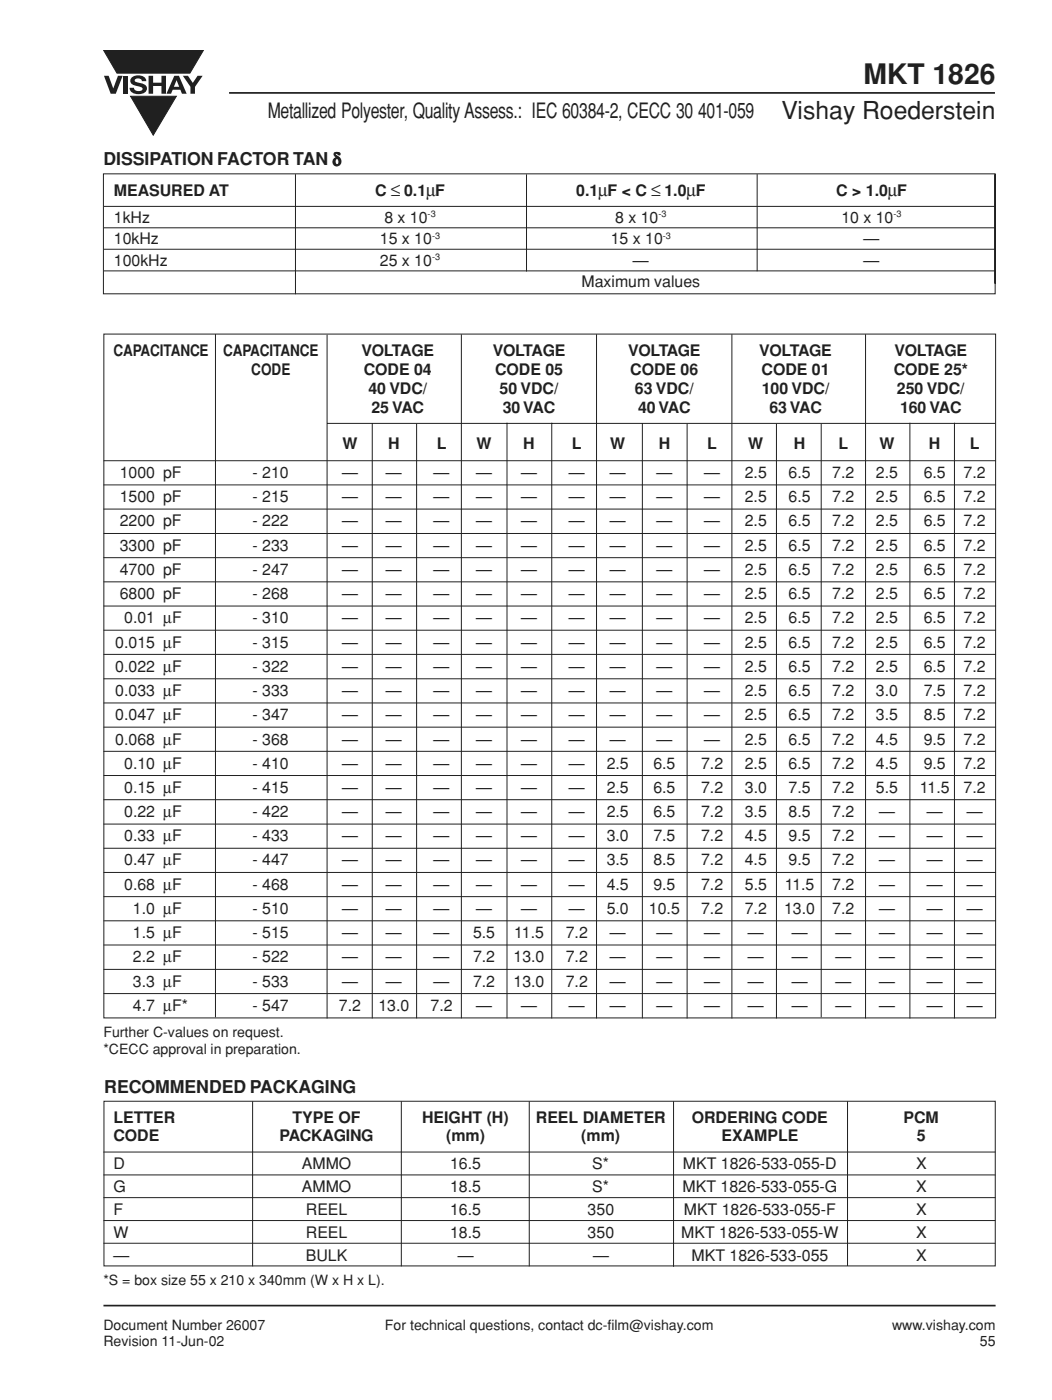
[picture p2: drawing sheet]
<svg xmlns="http://www.w3.org/2000/svg" width="210mm" height="279mm" viewBox="0 0 210 279" stroke-linecap="round" stroke-linejoin="round" font-family="sans-serif">
<path d="M45.7 18.5h152.8M20.6 260.6h178.1" fill="none" stroke="#231f20" stroke-width=".34"/>
<g fill="#231f20">
<path d="M20.7 15.1h1l.9 2.5 .9-2.5h1l-1.4 3.6h-1z"/>
<path d="M24.6 15.1h.9v3.6h-.9z"/>
<path d="M26.3 15.4a2.07 2.07 0 0 1 2.8 .4l.1 .4h-.9a.78 .78 0 0 0-.7-.6 .78 .78 0 0 0-.7 .5l.2 .2 1 .3a1.07 1.07 0 0 1 1.2 1 1.07 1.07 0 0 1-1.1 1.1 1.71 1.71 0 0 1-2.3-1.2h.8a.95 .95 0 0 0 .8 .7 .95 .95 0 0 0 .9-.5 1.29 1.29 0 0 0-1.2-.6 1.03 1.03 0 0 1-1-.5 1.03 1.03 0 0 1 .1-1.2z"/>
<path d="M29.6 15.1h1v1.4h1.6v-1.4h.9v3.6h-.9v-1.5h-1.6v1.5h-1z"/>
<path d="M36.5 15.1h1l1 1.4 .9-1.4h1l-1.5 2.2v1.4h-.9v-1.4z"/>
<path d="M20.7 10.1h19.9l-2.7 4.5h-14.6z"/>
<path d="M34.8 15.1h.9l1.5 3.6h-.9l-.3-.8h-1.5l-.4 .8h-.9zM35.2 16l-.5 1.3h1.1z"/>
</g>
<path d="M20.7 10.1h19.9l-2.7 4.5h-14.6z" fill="none" stroke="#231f20" stroke-width=".2"/>
<path d="M26.1 19.2h9.1l-4.6 7.8z" fill="#231f20"/>
<g fill="none" stroke="#231f20" stroke-width=".2">
<path d="M26.1 19.2h9.1l-4.6 7.8zM20.6 34.7h178v23.9h-178zM59 34.8v23.9M105.1 34.8v19.4M151.1 34.8v19.3M198.6 34.7v21.9M20.7 41.2h178M20.7 45.5h178M20.7 49.7h178M20.7 54.1h178M20.7 66.7h178v136.5h-178zM43 66.7v136.3"/>
<path d="M65.3 66.8v136.4M92.1 66.7v136.5M119 66.7v136.5M146 66.7v136.5M172.7 66.7v136.5M20.6 91.9h178.1M20.6 96.8h178.1M65.3 84.5h133.3M74.3 84.6v118.6M83.1 84.6v118.6M101.2 84.4v118.8M110.1 84.4v118.8"/>
<path d="M128.2 84.6v118.6M137.1 84.6v118.6M154.9 84.6v118.6M163.9 84.6v118.4M181.6 84.4v118.8M190.4 84.4v118.8M20.6 101.6h178.1M20.6 106.5h178.1M20.6 111.3h178.1M20.6 116.1h178.1M20.6 120.9h178.1M20.6 125.8h178.1"/>
<path d="M20.6 130.6h178.1M20.6 135.5h178.1M20.6 140.3h178.1M20.6 145.1h178.1M20.6 149.9h178.1M20.6 154.8h178.1M20.6 159.6h178.1M20.6 164.5h178.1M20.6 169.3h178.1M20.6 174.1h178.1M20.6 178.9h178.1M20.6 183.8h178.1"/>
<path d="M20.6 188.6h178.1M20.6 193.5h178.1M20.6 198.3h178.1M20.7 219.8h177.9v32.8h-177.9zM50.4 219.8v32.9M80.1 219.8v32.9M105.6 219.8v32.9M134.4 219.8v33M169.1 219.8v32.8M20.6 229.9h178M20.6 234.5h178M20.6 239h178"/>
<path d="M20.6 243.6h178M20.6 248.1h178"/>
</g>
<text font-size="5.6" fill="#231f20" x="172.3" y="16.7">MKT 1826</text>
<text font-size="4.9" fill="#231f20" x="155.9" y="23.8">Vishay Roederstein</text>
<text font-size="4.2" fill="#231f20" x="53.4" y="23.5">Metallized Polyester, Quality Assess.: IEC 60384-2, CECC 30 401-059</text>
<g font-size="3.5" fill="#231f20">
<text x="20.6" y="33">DISSIPATION FACTOR TAN δ</text>
<text x="20.8" y="218.1">RECOMMENDED PACKAGING</text>
</g>
<g font-size="3.2" fill="#231f20">
<text x="22.7" y="39.2">MEASURED AT</text>
<text x="74.8" y="39.2">C ≤ 0.1µF</text>
<text x="115" y="39.2">0.1µF &lt; C ≤ 1.0µF</text>
<text x="166.9" y="39.2">C &gt; 1.0µF</text>
<text x="22.7" y="44.4">1kHz</text>
<text x="76.7" y="44.4">8 x 10</text>
<text x="122.7" y="44.4">8 x 10</text>
<text x="167.9" y="44.4">10 x 10</text>
<text x="22.7" y="48.7">10kHz</text>
<text x="22.7" y="53">100kHz</text>
<text x="75.8" y="48.7">15 x 10</text>
<text x="75.8" y="53">25 x 10</text>
<text x="121.9" y="48.7">15 x 10</text>
<text x="126.3" y="53">—</text>
<text x="172.3" y="48.7">—</text>
<text x="172.3" y="53">—</text>
<text x="116" y="57.3">Maximum values</text>
<text x="22.6" y="71">CAPACITANCE</text>
<text x="44.5" y="71">CAPACITANCE</text>
<text x="72.2" y="71">VOLTAGE</text>
<text x="98.3" y="71">VOLTAGE</text>
<text x="125.3" y="71">VOLTAGE</text>
<text x="151.5" y="71">VOLTAGE</text>
<text x="178.5" y="71">VOLTAGE</text>
<text x="50.1" y="74.8">CODE</text>
<text x="72.6" y="74.8">CODE 04</text>
<text x="98.8" y="74.8">CODE 05</text>
<text x="125.8" y="74.8">CODE 06</text>
<text x="152" y="74.8">CODE 01</text>
<text x="178.3" y="74.8">CODE 25*</text>
<text x="73.5" y="78.7">40 VDC/</text>
<text x="74.2" y="82.5">25 VAC</text>
<text x="99.7" y="78.7">50 VDC/</text>
<text x="100.3" y="82.5">30 VAC</text>
<text x="126.7" y="78.7">63 VDC/</text>
<text x="127.3" y="82.5">40 VAC</text>
<text x="152" y="78.7">100 VDC/</text>
<text x="153.5" y="82.5">63 VAC</text>
<text x="179" y="78.7">250 VDC/</text>
<text x="179.6" y="82.5">160 VAC</text>
<text x="68.4" y="89.6">W</text>
<text x="77.5" y="89.6">H</text>
<text x="87.1" y="89.6">L</text>
<text x="95.1" y="89.6">W</text>
<text x="104.4" y="89.6">H</text>
<text x="114.1" y="89.6">L</text>
<text x="121.8" y="89.6">W</text>
<text x="131.4" y="89.6">H</text>
<text x="141.1" y="89.6">L</text>
<text x="149.3" y="89.6">W</text>
<text x="158.4" y="89.6">H</text>
<text x="167.3" y="89.6">L</text>
<text x="175.5" y="89.6">W</text>
<text x="185.4" y="89.6">H</text>
<text x="193.5" y="89.6">L</text>
<text x="23.9" y="95.4">1000 pF</text>
<text x="50.4" y="95.4">- 210</text>
<text x="68.3" y="95.4">—</text>
<text x="77" y="95.4">—</text>
<text x="86.5" y="95.4">—</text>
<text x="95" y="95.4">—</text>
<text x="104" y="95.4">—</text>
<text x="113.5" y="95.4">—</text>
<text x="121.7" y="95.4">—</text>
<text x="131" y="95.4">—</text>
<text x="140.5" y="95.4">—</text>
<text x="148.6" y="95.4">2.5</text>
<text x="157.3" y="95.4">6.5</text>
<text x="166.1" y="95.4">7.2</text>
<text x="174.8" y="95.4">2.5</text>
<text x="184.3" y="95.4">6.5</text>
<text x="192.3" y="95.4">7.2</text>
<text x="23.9" y="100.2">1500 pF</text>
<text x="50.4" y="100.2">- 215</text>
<text x="68.3" y="100.2">—</text>
<text x="77" y="100.2">—</text>
<text x="86.5" y="100.2">—</text>
<text x="95" y="100.2">—</text>
<text x="104" y="100.2">—</text>
<text x="113.5" y="100.2">—</text>
<text x="121.7" y="100.2">—</text>
<text x="131" y="100.2">—</text>
<text x="140.5" y="100.2">—</text>
<text x="148.6" y="100.2">2.5</text>
<text x="157.3" y="100.2">6.5</text>
<text x="166.1" y="100.2">7.2</text>
<text x="174.8" y="100.2">2.5</text>
<text x="184.3" y="100.2">6.5</text>
<text x="192.3" y="100.2">7.2</text>
<text x="23.9" y="105.1">2200 pF</text>
<text x="50.4" y="105.1">- 222</text>
<text x="68.3" y="105.1">—</text>
<text x="77" y="105.1">—</text>
<text x="86.5" y="105.1">—</text>
<text x="95" y="105.1">—</text>
<text x="104" y="105.1">—</text>
<text x="113.5" y="105.1">—</text>
<text x="121.7" y="105.1">—</text>
<text x="131" y="105.1">—</text>
<text x="140.5" y="105.1">—</text>
<text x="148.6" y="105.1">2.5</text>
<text x="157.3" y="105.1">6.5</text>
<text x="166.1" y="105.1">7.2</text>
<text x="174.8" y="105.1">2.5</text>
<text x="184.3" y="105.1">6.5</text>
<text x="192.3" y="105.1">7.2</text>
<text x="23.9" y="109.9">3300 pF</text>
<text x="50.4" y="109.9">- 233</text>
<text x="68.3" y="109.9">—</text>
<text x="77" y="109.9">—</text>
<text x="86.5" y="109.9">—</text>
<text x="95" y="109.9">—</text>
<text x="104" y="109.9">—</text>
<text x="113.5" y="109.9">—</text>
<text x="121.7" y="109.9">—</text>
<text x="131" y="109.9">—</text>
<text x="140.5" y="109.9">—</text>
<text x="148.6" y="109.9">2.5</text>
<text x="157.3" y="109.9">6.5</text>
<text x="166.1" y="109.9">7.2</text>
<text x="174.8" y="109.9">2.5</text>
<text x="184.3" y="109.9">6.5</text>
<text x="192.3" y="109.9">7.2</text>
<text x="23.9" y="114.7">4700 pF</text>
<text x="23.9" y="119.6">6800 pF</text>
<text x="50.4" y="114.7">- 247</text>
<text x="50.4" y="119.6">- 268</text>
<text x="68.3" y="114.7">—</text>
<text x="68.3" y="119.6">—</text>
<text x="77" y="114.7">—</text>
<text x="77" y="119.6">—</text>
<text x="86.5" y="114.7">—</text>
<text x="86.5" y="119.6">—</text>
<text x="95" y="114.7">—</text>
<text x="95" y="119.6">—</text>
<text x="104" y="114.7">—</text>
<text x="104" y="119.6">—</text>
<text x="113.5" y="114.7">—</text>
<text x="113.5" y="119.6">—</text>
<text x="121.7" y="114.7">—</text>
<text x="121.7" y="119.6">—</text>
<text x="131" y="114.7">—</text>
<text x="131" y="119.6">—</text>
<text x="140.5" y="114.7">—</text>
<text x="140.5" y="119.6">—</text>
<text x="148.6" y="114.7">2.5</text>
<text x="148.6" y="119.6">2.5</text>
<text x="157.3" y="114.7">6.5</text>
<text x="157.3" y="119.6">6.5</text>
<text x="166.1" y="114.7">7.2</text>
<text x="166.1" y="119.6">7.2</text>
<text x="174.8" y="114.7">2.5</text>
<text x="174.8" y="119.6">2.5</text>
<text x="184.3" y="114.7">6.5</text>
<text x="184.3" y="119.6">6.5</text>
<text x="192.3" y="114.7">7.2</text>
<text x="192.3" y="119.6">7.2</text>
<text x="24.8" y="124.4">0.01 µF</text>
<text x="50.4" y="124.4">- 310</text>
<text x="68.3" y="124.4">—</text>
<text x="77" y="124.4">—</text>
<text x="86.5" y="124.4">—</text>
<text x="95" y="124.4">—</text>
<text x="104" y="124.4">—</text>
<text x="113.5" y="124.4">—</text>
<text x="121.7" y="124.4">—</text>
<text x="131" y="124.4">—</text>
<text x="140.5" y="124.4">—</text>
<text x="148.6" y="124.4">2.5</text>
<text x="157.3" y="124.4">6.5</text>
<text x="166.1" y="124.4">7.2</text>
<text x="174.8" y="124.4">2.5</text>
<text x="184.3" y="124.4">6.5</text>
<text x="192.3" y="124.4">7.2</text>
<text x="23" y="129.2">0.015 µF</text>
<text x="50.4" y="129.2">- 315</text>
<text x="68.3" y="129.2">—</text>
<text x="77" y="129.2">—</text>
<text x="86.5" y="129.2">—</text>
<text x="95" y="129.2">—</text>
<text x="104" y="129.2">—</text>
<text x="113.5" y="129.2">—</text>
<text x="121.7" y="129.2">—</text>
<text x="131" y="129.2">—</text>
<text x="140.5" y="129.2">—</text>
<text x="148.6" y="129.2">2.5</text>
<text x="157.3" y="129.2">6.5</text>
<text x="166.1" y="129.2">7.2</text>
<text x="174.8" y="129.2">2.5</text>
<text x="184.3" y="129.2">6.5</text>
<text x="192.3" y="129.2">7.2</text>
<text x="23" y="134.1">0.022 µF</text>
<text x="50.4" y="134.1">- 322</text>
<text x="68.3" y="134.1">—</text>
<text x="77" y="134.1">—</text>
<text x="86.5" y="134.1">—</text>
<text x="95" y="134.1">—</text>
<text x="104" y="134.1">—</text>
<text x="113.5" y="134.1">—</text>
<text x="121.7" y="134.1">—</text>
<text x="131" y="134.1">—</text>
<text x="140.5" y="134.1">—</text>
<text x="148.6" y="134.1">2.5</text>
<text x="157.3" y="134.1">6.5</text>
<text x="166.1" y="134.1">7.2</text>
<text x="174.8" y="134.1">2.5</text>
<text x="184.3" y="134.1">6.5</text>
<text x="192.3" y="134.1">7.2</text>
<text x="23" y="138.9">0.033 µF</text>
<text x="23" y="143.7">0.047 µF</text>
<text x="50.4" y="138.9">- 333</text>
<text x="50.4" y="143.7">- 347</text>
<text x="68.3" y="138.9">—</text>
<text x="68.3" y="143.7">—</text>
<text x="77" y="138.9">—</text>
<text x="77" y="143.7">—</text>
<text x="86.5" y="138.9">—</text>
<text x="86.5" y="143.7">—</text>
<text x="95" y="138.9">—</text>
<text x="95" y="143.7">—</text>
<text x="104" y="138.9">—</text>
<text x="104" y="143.7">—</text>
<text x="113.5" y="138.9">—</text>
<text x="113.5" y="143.7">—</text>
<text x="121.7" y="138.9">—</text>
<text x="121.7" y="143.7">—</text>
<text x="131" y="138.9">—</text>
<text x="131" y="143.7">—</text>
<text x="140.5" y="138.9">—</text>
<text x="140.5" y="143.7">—</text>
<text x="148.6" y="138.9">2.5</text>
<text x="148.6" y="143.7">2.5</text>
<text x="157.3" y="138.9">6.5</text>
<text x="157.3" y="143.7">6.5</text>
<text x="166.1" y="138.9">7.2</text>
<text x="166.1" y="143.7">7.2</text>
<text x="174.8" y="138.9">3.0</text>
<text x="174.8" y="143.7">3.5</text>
<text x="184.3" y="138.9">7.5</text>
<text x="184.3" y="143.7">8.5</text>
<text x="192.3" y="138.9">7.2</text>
<text x="192.3" y="143.7">7.2</text>
<text x="23" y="148.6">0.068 µF</text>
<text x="50.4" y="148.6">- 368</text>
<text x="68.3" y="148.6">—</text>
<text x="77" y="148.6">—</text>
<text x="86.5" y="148.6">—</text>
<text x="95" y="148.6">—</text>
<text x="104" y="148.6">—</text>
<text x="113.5" y="148.6">—</text>
<text x="121.7" y="148.6">—</text>
<text x="131" y="148.6">—</text>
<text x="140.5" y="148.6">—</text>
<text x="148.6" y="148.6">2.5</text>
<text x="157.3" y="148.6">6.5</text>
<text x="166.1" y="148.6">7.2</text>
<text x="174.8" y="148.6">4.5</text>
<text x="184.3" y="148.6">9.5</text>
<text x="192.3" y="148.6">7.2</text>
<text x="24.8" y="153.4">0.10 µF</text>
<text x="50.4" y="153.4">- 410</text>
<text x="68.3" y="153.4">—</text>
<text x="77" y="153.4">—</text>
<text x="86.5" y="153.4">—</text>
<text x="95" y="153.4">—</text>
<text x="104" y="153.4">—</text>
<text x="113.5" y="153.4">—</text>
<text x="121.1" y="153.4">2.5</text>
<text x="130.4" y="153.4">6.5</text>
<text x="139.9" y="153.4">7.2</text>
<text x="148.6" y="153.4">2.5</text>
<text x="157.3" y="153.4">6.5</text>
<text x="166.1" y="153.4">7.2</text>
<text x="174.8" y="153.4">4.5</text>
<text x="184.3" y="153.4">9.5</text>
<text x="192.3" y="153.4">7.2</text>
<text x="24.8" y="158.2">0.15 µF</text>
<text x="50.4" y="158.2">- 415</text>
<text x="68.3" y="158.2">—</text>
<text x="77" y="158.2">—</text>
<text x="86.5" y="158.2">—</text>
<text x="95" y="158.2">—</text>
<text x="104" y="158.2">—</text>
<text x="113.5" y="158.2">—</text>
<text x="121.1" y="158.2">2.5</text>
<text x="130.4" y="158.2">6.5</text>
<text x="139.9" y="158.2">7.2</text>
<text x="148.6" y="158.2">3.0</text>
<text x="157.3" y="158.2">7.5</text>
<text x="166.1" y="158.2">7.2</text>
<text x="174.8" y="158.2">5.5</text>
<text x="183.5" y="158.2">11.5</text>
<text x="192.3" y="158.2">7.2</text>
<text x="24.8" y="163.1">0.22 µF</text>
<text x="24.8" y="167.9">0.33 µF</text>
<text x="50.4" y="163.1">- 422</text>
<text x="50.4" y="167.9">- 433</text>
<text x="68.3" y="163.1">—</text>
<text x="68.3" y="167.9">—</text>
<text x="77" y="163.1">—</text>
<text x="77" y="167.9">—</text>
<text x="86.5" y="163.1">—</text>
<text x="86.5" y="167.9">—</text>
<text x="95" y="163.1">—</text>
<text x="95" y="167.9">—</text>
<text x="104" y="163.1">—</text>
<text x="104" y="167.9">—</text>
<text x="113.5" y="163.1">—</text>
<text x="113.5" y="167.9">—</text>
<text x="121.1" y="163.1">2.5</text>
<text x="121.1" y="167.9">3.0</text>
<text x="130.4" y="163.1">6.5</text>
<text x="130.4" y="167.9">7.5</text>
<text x="139.9" y="163.1">7.2</text>
<text x="139.9" y="167.9">7.2</text>
<text x="148.6" y="163.1">3.5</text>
<text x="148.6" y="167.9">4.5</text>
<text x="157.3" y="163.1">8.5</text>
<text x="157.3" y="167.9">9.5</text>
<text x="166.1" y="163.1">7.2</text>
<text x="166.1" y="167.9">7.2</text>
<text x="175.4" y="163.1">—</text>
<text x="175.4" y="167.9">—</text>
<text x="184.9" y="163.1">—</text>
<text x="184.9" y="167.9">—</text>
<text x="192.9" y="163.1">—</text>
<text x="192.9" y="167.9">—</text>
<text x="24.8" y="172.7">0.47 µF</text>
<text x="50.4" y="172.7">- 447</text>
<text x="68.3" y="172.7">—</text>
<text x="77" y="172.7">—</text>
<text x="86.5" y="172.7">—</text>
<text x="95" y="172.7">—</text>
<text x="104" y="172.7">—</text>
<text x="113.5" y="172.7">—</text>
<text x="121.1" y="172.7">3.5</text>
<text x="130.4" y="172.7">8.5</text>
<text x="139.9" y="172.7">7.2</text>
<text x="148.6" y="172.7">4.5</text>
<text x="157.3" y="172.7">9.5</text>
<text x="166.1" y="172.7">7.2</text>
<text x="175.4" y="172.7">—</text>
<text x="184.9" y="172.7">—</text>
<text x="192.9" y="172.7">—</text>
<text x="24.8" y="177.6">0.68 µF</text>
<text x="50.4" y="177.6">- 468</text>
<text x="68.3" y="177.6">—</text>
<text x="77" y="177.6">—</text>
<text x="86.5" y="177.6">—</text>
<text x="95" y="177.6">—</text>
<text x="104" y="177.6">—</text>
<text x="113.5" y="177.6">—</text>
<text x="121.1" y="177.6">4.5</text>
<text x="130.4" y="177.6">9.5</text>
<text x="139.9" y="177.6">7.2</text>
<text x="148.6" y="177.6">5.5</text>
<text x="156.6" y="177.6">11.5</text>
<text x="166.1" y="177.6">7.2</text>
<text x="175.4" y="177.6">—</text>
<text x="184.9" y="177.6">—</text>
<text x="192.9" y="177.6">—</text>
<text x="26.5" y="182.4">1.0 µF</text>
<text x="50.4" y="182.4">- 510</text>
<text x="68.3" y="182.4">—</text>
<text x="77" y="182.4">—</text>
<text x="86.5" y="182.4">—</text>
<text x="95" y="182.4">—</text>
<text x="104" y="182.4">—</text>
<text x="113.5" y="182.4">—</text>
<text x="121.1" y="182.4">5.0</text>
<text x="129.5" y="182.4">10.5</text>
<text x="139.9" y="182.4">7.2</text>
<text x="148.6" y="182.4">7.2</text>
<text x="156.4" y="182.4">13.0</text>
<text x="166.1" y="182.4">7.2</text>
<text x="175.4" y="182.4">—</text>
<text x="184.9" y="182.4">—</text>
<text x="192.9" y="182.4">—</text>
<text x="26.5" y="187.2">1.5 µF</text>
<text x="50.4" y="187.2">- 515</text>
<text x="68.3" y="187.2">—</text>
<text x="77" y="187.2">—</text>
<text x="86.5" y="187.2">—</text>
<text x="94.4" y="187.2">5.5</text>
<text x="102.6" y="187.2">11.5</text>
<text x="112.9" y="187.2">7.2</text>
<text x="121.7" y="187.2">—</text>
<text x="131" y="187.2">—</text>
<text x="140.5" y="187.2">—</text>
<text x="149.2" y="187.2">—</text>
<text x="158" y="187.2">—</text>
<text x="166.7" y="187.2">—</text>
<text x="175.4" y="187.2">—</text>
<text x="184.9" y="187.2">—</text>
<text x="192.9" y="187.2">—</text>
<text x="26.5" y="192.1">2.2 µF</text>
<text x="26.5" y="196.9">3.3 µF</text>
<text x="50.4" y="192.1">- 522</text>
<text x="50.4" y="196.9">- 533</text>
<text x="68.3" y="192.1">—</text>
<text x="68.3" y="196.9">—</text>
<text x="77" y="192.1">—</text>
<text x="77" y="196.9">—</text>
<text x="86.5" y="192.1">—</text>
<text x="86.5" y="196.9">—</text>
<text x="94.4" y="192.1">7.2</text>
<text x="94.4" y="196.9">7.2</text>
<text x="102.5" y="192.1">13.0</text>
<text x="102.5" y="196.9">13.0</text>
<text x="112.9" y="192.1">7.2</text>
<text x="112.9" y="196.9">7.2</text>
<text x="121.7" y="192.1">—</text>
<text x="121.7" y="196.9">—</text>
<text x="131" y="192.1">—</text>
<text x="131" y="196.9">—</text>
<text x="140.5" y="192.1">—</text>
<text x="140.5" y="196.9">—</text>
<text x="149.2" y="192.1">—</text>
<text x="149.2" y="196.9">—</text>
<text x="158" y="192.1">—</text>
<text x="158" y="196.9">—</text>
<text x="166.7" y="192.1">—</text>
<text x="166.7" y="196.9">—</text>
<text x="175.4" y="192.1">—</text>
<text x="175.4" y="196.9">—</text>
<text x="184.9" y="192.1">—</text>
<text x="184.9" y="196.9">—</text>
<text x="192.9" y="192.1">—</text>
<text x="192.9" y="196.9">—</text>
<text x="26.5" y="201.7">4.7 µF*</text>
<text x="50.4" y="201.7">- 547</text>
<text x="67.6" y="201.7">7.2</text>
<text x="75.5" y="201.7">13.0</text>
<text x="85.9" y="201.7">7.2</text>
<text x="95" y="201.7">—</text>
<text x="104" y="201.7">—</text>
<text x="113.5" y="201.7">—</text>
<text x="121.7" y="201.7">—</text>
<text x="131" y="201.7">—</text>
<text x="140.5" y="201.7">—</text>
<text x="149.2" y="201.7">—</text>
<text x="158" y="201.7">—</text>
<text x="166.7" y="201.7">—</text>
<text x="175.4" y="201.7">—</text>
<text x="184.9" y="201.7">—</text>
<text x="192.9" y="201.7">—</text>
<text x="22.6" y="224.1">LETTER</text>
<text x="22.6" y="227.6">CODE</text>
<text x="55.7" y="227.6">PACKAGING</text>
<text x="58.4" y="224.1">TYPE OF</text>
<text x="84.2" y="224.1">HEIGHT (H)</text>
<text x="89" y="227.6">(mm)</text>
<text x="106.9" y="224.1">REEL DIAMETER</text>
<text x="116" y="227.6">(mm)</text>
<text x="138" y="224.1">ORDERING CODE</text>
<text x="144" y="227.6">EXAMPLE</text>
<text x="180.3" y="224.1">PCM</text>
<text x="182.9" y="227.6">5</text>
<text x="22.6" y="233.4">D</text>
<text x="60.2" y="233.4">AMMO</text>
<text x="89.8" y="233.4">16.5</text>
<text x="118.2" y="233.4">S*</text>
<text x="136.3" y="233.4">MKT 1826-533-055-D</text>
<text x="182.8" y="233.4">X</text>
<text x="22.6" y="237.9">G</text>
<text x="60.2" y="237.9">AMMO</text>
<text x="89.8" y="237.9">18.5</text>
<text x="118.2" y="237.9">S*</text>
<text x="136.2" y="237.9">MKT 1826-533-055-G</text>
<text x="182.8" y="237.9">X</text>
<text x="22.6" y="242.5">F</text>
<text x="61" y="242.5">REEL</text>
<text x="89.8" y="242.5">16.5</text>
<text x="117.3" y="242.5">350</text>
<text x="136.4" y="242.5">MKT 1826-533-055-F</text>
<text x="182.8" y="242.5">X</text>
<text x="22.6" y="247">W</text>
<text x="22.6" y="251.6">—</text>
<text x="61" y="247">REEL</text>
<text x="61" y="251.6">BULK</text>
<text x="89.8" y="247">18.5</text>
<text x="91.3" y="251.6">—</text>
<text x="117.3" y="247">350</text>
<text x="118.3" y="251.6">—</text>
<text x="135.9" y="247">MKT 1826-533-055-W</text>
<text x="138" y="251.6">MKT 1826-533-055</text>
<text x="182.8" y="251.6">X</text>
<text x="182.8" y="247">X</text>
</g>
<g font-size="2.8" fill="#231f20">
<text x="20.6" y="206.9">Further C-values on request.</text>
<text x="20.6" y="210.3">*CECC approval in preparation.</text>
<text x="20.6" y="256.5">*S = box size 55 x 210 x 340mm (W x H x L).</text>
<text x="20.6" y="265.5">Document Number 26007</text>
<text x="20.6" y="268.7">Revision 11-Jun-02</text>
<text x="76.8" y="265.5">For technical questions, contact dc-film@vishay.com</text>
<text x="178" y="265.5">www.vishay.com</text>
<text x="195.5" y="268.7">55</text>
</g>
<g font-size="1.8" fill="#231f20">
<text x="85.3" y="43.4">-3</text>
<text x="86.2" y="47.7">-3</text>
<text x="131.4" y="43.4">-3</text>
<text x="132.3" y="47.7">-3</text>
<text x="178.3" y="43.4">-3</text>
<text x="86.2" y="52">-3</text>
</g>
</svg>
